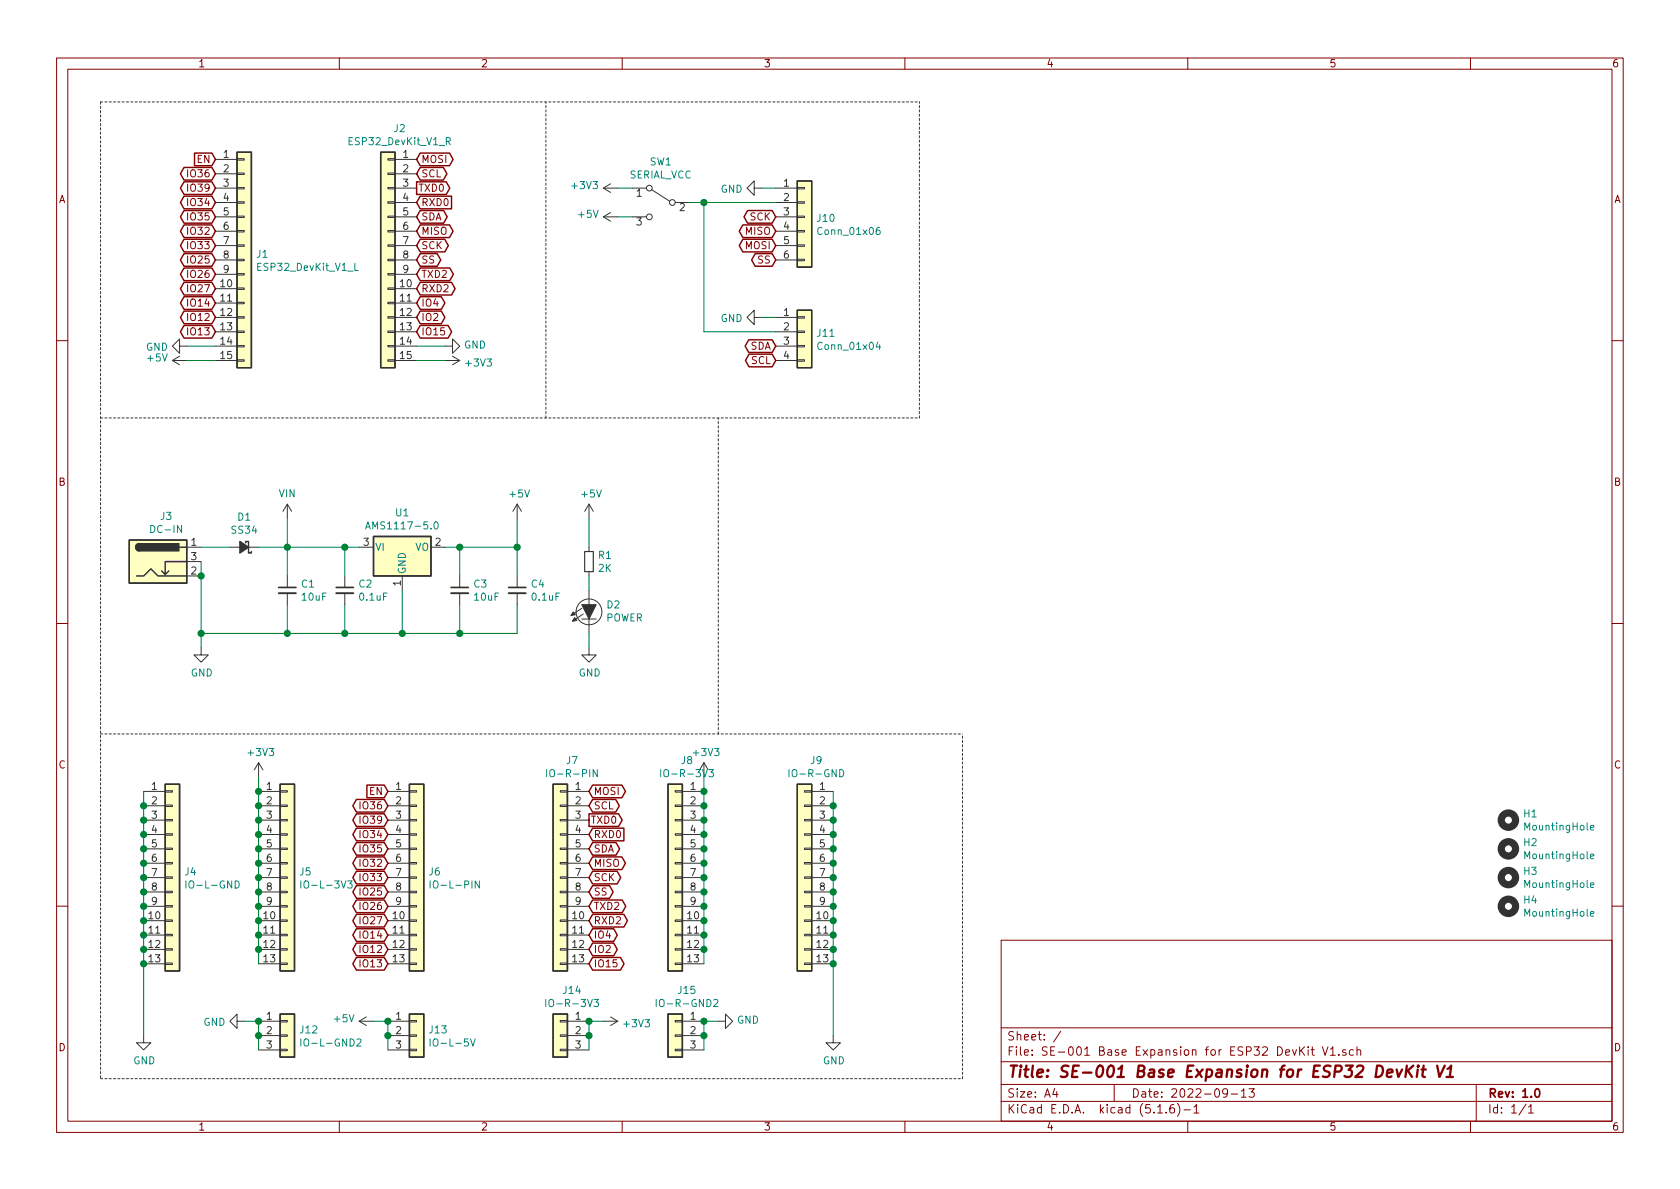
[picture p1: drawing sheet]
<svg xmlns="http://www.w3.org/2000/svg" width="297mm" height="210mm" viewBox="0 0 297 210" stroke-linecap="round" stroke-linejoin="round" font-family="sans-serif">
<g fill="none" stroke="#840000" stroke-width=".18">
<path d="M10 10.3h277v189.9h-277zM12 12.2h273v186.1h-273zM60 10.3v1.9M110 10.3v1.9M160 10.3v1.9M210 10.3v1.9M260 10.3v1.9M10 60.2h2M285 60.2h2M10 110.3h2M285 110.3h2M10 160.2h2"/>
<path d="M177 166.3h108v32h-108zM285 160.2h2M60 198.3v1.9M110 198.3v1.9M160 198.3v1.9M177 194.8h108M177 191.8h108M177 187.8h108M177 181.8h108M186.5 192.5l-.4 1h1M186.8 193v1M187.6 182.3l-1.3 2"/>
<path d="M197 191.8v3M204.7 196.8h.8M206.2 196.7v.1M207.5 195.3a.59 .59 0 0 0-.7 .7v.5l.2 .2 .4 .1 .2-.1 .1-.5-.2-.2-.4-.1-.3 .3M208.2 195.1a1.71 1.71 0 0 1 0 2.3M209.3 196.3h1.2M210 198.3v1.9M211.1 195.8l.4-.5v1.5M211.1 196.8h.9M217 193.2l-.1 .2a.48 .48 0 0 1-.6-.1v-.6a.48 .48 0 0 1 .6-.1l.1 .1a1.19 1.19 0 0 1-.2 1.2l-.5 .1M217.7 193.5h1.1M219.5 193l.4-.5v1.5"/>
<path d="M219.5 194h.8M220.8 192.5h1l-.5 .6 .4 .1v.7l-.2 .1-.7-.1M229.8 185.1v1.5M230 185.7l.7 .9M230.7 185.1l-.9 .9M231.3 185.1v.2M231.3 185.6v1M231.8 185.6h.6M232 185.1v1.3l.4 .2M233.8 185.1l.5 1.5 .5-1.5M235.2 185.5l.5-.4v1.5M235.2 186.6h.9"/>
<path d="M236.7 186.5v.1M237.9 185.7a.37 .37 0 0 0-.5 .1v.2l.5 .2 .1 .1-.2 .3-.4-.1M239.3 185.7l-.4-.1-.3 .3 .1 .6 .2 .1 .4-.1M239.9 185.7h.1a.37 .37 0 0 1 .6 .1v.8M239.9 185.1v1.5M260 198.3v1.9M261 191.8v6.5M269.8 195.2l-1.2 2M270.3 195.8l.4-.5v1.5M270.3 196.8h.8"/>
</g>
<path d="M271.5 192.7l.2-.2a.81 .81 0 0 1 .6 .6 .81 .81 0 0 1-.3 .8l-.1 .1a.79 .79 0 0 1-.4-1.3z" fill="none" stroke="#840000" stroke-width=".3"/>
<path d="M245.2 189.8l1-.2v-.4h-.8l-.2 1 .2 .2 .6-.1M246.9 189.1l.3 1.3 .7-1.3M248.7 188.4l-.2 2M248.9 189.3l.8 1.1M249.9 188.4l-1.3 1.2M250.7 189.1l-.2 1.3M250.7 188.4v.2l.2-.1-.2-.1v.2M251.3 189.1h.8M251.7 188.4l-.2 1.8 .1 .1 .3 .1M254.1 188.4l.4 2 .9-2M255.8 190.4h1.1M255.9 189l.7-.6-.3 2" fill="none" stroke="#840000" stroke-width=".41"/>
<g fill="none" stroke="#323232" stroke-width=".18">
<path d="M38.1 38.3h3.8M38.1 33.3h3.8M38.1 28.2h3.8M38.1 30.7h3.8M38.1 35.8h3.8M41.9 38.2h1.3v.3h-1.3zM41.9 35.7h1.3v.2h-1.3zM41.9 33.1h1.3v.3h-1.3zM41.9 30.6h1.3v.3h-1.3zM41.9 28.1h1.3v.2h-1.3zM68.6 38.2h1.2v.3h-1.2zM68.6 35.7h1.2v.2h-1.2z"/>
<path d="M68.6 33.1h1.2v.3h-1.2zM68.6 30.6h1.2v.3h-1.2zM68.6 28.1h1.2v.2h-1.2zM69.8 38.3h3.9M69.8 33.3h3.9M69.8 28.2h3.9M69.8 30.7h3.9M69.8 35.8h3.9M106.7 38.3l1.2 .8M106.7 38.3h2.5M106.7 33.3l1.2 .7M106.7 33.3h2.5"/>
<path d="M107.9 37.6l-1.2 .7M107.9 32.5l-1.2 .8M111.8 38.3h2.5M111.8 33.3h2.5M115.2 33.5l3.2 2.1M119.4 35.8h2.5M133.3 33.3v-1.3l-1.2 1.3 1.2 1.2v-1.2h1.3M137.2 38.3h3.8M137.2 33.3h3.8M137.2 35.8h3.8M141 35.7h1.2v.2h-1.2zM141 33.1h1.2v.3h-1.2z"/>
<path d="M141 38.2h1.2v.3h-1.2zM38.1 51h3.8M38.1 53.6h3.8M38.1 56.1h3.8M38.1 58.7h3.8M38.1 40.9h3.8M38.1 43.4h3.8M38.1 46h3.8M38.1 48.5h3.8M41.9 50.9h1.3v.3h-1.3zM41.9 53.5h1.3v.2h-1.3zM41.9 56h1.3v.3h-1.3z"/>
<path d="M41.9 58.5h1.3v.3h-1.3zM41.9 48.4h1.3v.2h-1.3zM41.9 43.3h1.3v.3h-1.3zM41.9 40.8h1.3v.2h-1.3zM41.9 45.8h1.3v.3h-1.3zM68.6 50.9h1.2v.3h-1.2zM68.6 53.5h1.2v.2h-1.2zM68.6 56h1.2v.3h-1.2zM68.6 58.5h1.2v.3h-1.2zM68.6 48.4h1.2v.2h-1.2zM68.6 43.3h1.2v.3h-1.2zM68.6 40.8h1.2v.2h-1.2z"/>
<path d="M68.6 45.8h1.2v.3h-1.2zM69.8 51h3.9M69.8 53.6h3.9M69.8 56.1h3.9M69.8 58.7h3.9M69.8 40.9h3.9M69.8 43.4h3.9M69.8 46h3.9M69.8 48.5h3.9M133.3 56.1v-1.2l-1.2 1.2 1.2 1.3v-1.3h1.3M137.2 56.1h3.8M137.2 58.7h3.8"/>
<path d="M137.2 40.9h3.8M137.2 43.4h3.8M137.2 46h3.8M141 56h1.2v.3h-1.2zM141 58.5h1.2v.3h-1.2zM141 43.3h1.2v.3h-1.2zM141 45.8h1.2v.3h-1.2zM141 40.8h1.2v.2h-1.2zM30.5 63.7h2.5M30.5 63.7l1.2 .8M31.7 61.2v-1.3l-1.2 1.3 1.2 1.3v-1.3h1.3M31.7 63l-1.2 .7"/>
<path d="M38.1 61.2h3.8M38.1 63.7h3.8M41.9 61.1h1.3v.2h-1.3zM41.9 63.6h1.3v.3h-1.3zM68.6 61.1h1.2v.2h-1.2zM68.6 63.6h1.2v.3h-1.2zM69.8 61.2h3.9M69.8 63.7h3.9M78.7 61.2h1.3v-1.3l1.3 1.3-1.3 1.3v-1.3M78.7 63.7h2.6M80 63l1.3 .7M81.3 63.7l-1.3 .8"/>
<path d="M137.2 61.2h3.8M137.2 63.7h3.8M141 63.6h1.2v.3h-1.2zM141 61.1h1.2v.2h-1.2zM33 96.8h2.6M33 99.3h2.6M40.6 96.8h5.1M50 90.4l.8-1.3 .8 1.3M50.8 89.1v2.6M63.5 96.8h2.5M76.2 96.8h2.5M91.4 89.1v2.6"/>
<path d="M91.4 89.1l-.7 1.3M91.4 89.1l.8 1.3M104.1 89.1l-.7 1.3M104.1 89.1v2.6M104.1 96.8v.7M104.1 89.1l.8 1.3M33 101.8h2.6M35.6 114.5v1.3h1.2l-1.2 1.3-1.3-1.3h1.3M50.8 101.8v2.1M50.8 104.9v2M61 101.8v2.1M61 104.9v2"/>
<path d="M71.1 101.8v2.6M81.3 101.8v2.1M81.3 104.9v2M91.4 101.8v2.1M91.4 104.9v2M102.9 109.5h2.5M102.9 107.6l-1.9 1.2M103.1 108.6l-1.9 1.2M104.1 114.5v1.3h1.3l-1.3 1.3-1.2-1.3h1.2M104.1 101.1v.7M104.1 104.4v2.5M104.1 109.5v2.5"/>
<path d="M25.4 139.9h3.8M29.2 139.8h1.3v.3h-1.3zM45.7 139.9h3.8M45.7 134.9l-.7 1.2M45.7 134.9v2.5M45.7 134.9l.8 1.2M49.5 139.8h1.3v.3h-1.3zM68.6 139.9h3.8M72.4 139.8h1.3v.3h-1.3zM99.1 139.8h1.2v.3h-1.2zM100.3 139.9h3.8M119.4 139.8h1.2v.3h-1.2z"/>
<path d="M120.6 139.9h3.9M124.5 134.9l-.8 1.2M124.5 134.9v2.5M124.5 134.9l.7 1.2M142.2 139.8h1.3v.3h-1.3zM143.5 139.9h3.8M25.4 142.5h3.8M25.4 145h3.8M25.4 147.6h3.8M25.4 150.1h3.8M25.4 152.6h3.8M25.4 155.2h3.8"/>
<path d="M25.4 157.7h3.8M29.2 157.6h1.3v.3h-1.3zM29.2 152.5h1.3v.3h-1.3zM29.2 150h1.3v.2h-1.3zM29.2 147.4h1.3v.3h-1.3zM29.2 144.9h1.3v.3h-1.3zM29.2 155.1h1.3v.2h-1.3zM29.2 142.4h1.3v.2h-1.3zM45.7 142.5h3.8M45.7 145h3.8M45.7 147.6h3.8M45.7 150.1h3.8"/>
<path d="M45.7 152.6h3.8M45.7 155.2h3.8M45.7 157.7h3.8M49.5 157.6h1.3v.3h-1.3zM49.5 152.5h1.3v.3h-1.3zM49.5 150h1.3v.2h-1.3zM49.5 147.4h1.3v.3h-1.3zM49.5 144.9h1.3v.3h-1.3zM49.5 155.1h1.3v.2h-1.3zM49.5 142.4h1.3v.2h-1.3zM68.6 142.5h3.8M68.6 145h3.8"/>
<path d="M68.6 147.6h3.8M68.6 150.1h3.8M68.6 152.6h3.8M68.6 155.2h3.8M68.6 157.7h3.8M72.4 157.6h1.3v.3h-1.3zM72.4 152.5h1.3v.3h-1.3zM72.4 150h1.3v.2h-1.3zM72.4 147.4h1.3v.3h-1.3zM72.4 144.9h1.3v.3h-1.3zM72.4 155.1h1.3v.2h-1.3zM72.4 142.4h1.3v.2h-1.3z"/>
<path d="M99.1 157.6h1.2v.3h-1.2zM99.1 152.5h1.2v.3h-1.2zM99.1 150h1.2v.2h-1.2zM99.1 147.4h1.2v.3h-1.2zM99.1 144.9h1.2v.3h-1.2zM99.1 155.1h1.2v.2h-1.2zM99.1 142.4h1.2v.2h-1.2zM100.3 142.5h3.8M100.3 145h3.8M100.3 147.6h3.8M100.3 150.1h3.8M100.3 152.6h3.8"/>
<path d="M100.3 155.2h3.8M100.3 157.7h3.8M119.4 157.6h1.2v.3h-1.2zM119.4 152.5h1.2v.3h-1.2zM119.4 150h1.2v.2h-1.2zM119.4 147.4h1.2v.3h-1.2zM119.4 144.9h1.2v.3h-1.2zM119.4 155.1h1.2v.2h-1.2zM119.4 142.4h1.2v.2h-1.2zM120.6 142.5h3.9M120.6 145h3.9M120.6 147.6h3.9"/>
<path d="M120.6 150.1h3.9M120.6 152.6h3.9M120.6 155.2h3.9M120.6 157.7h3.9M142.2 157.6h1.3v.3h-1.3zM142.2 152.5h1.3v.3h-1.3zM142.2 150h1.3v.2h-1.3zM142.2 147.4h1.3v.3h-1.3zM142.2 144.9h1.3v.3h-1.3zM142.2 155.1h1.3v.2h-1.3zM142.2 142.4h1.3v.2h-1.3zM143.5 142.5h3.8"/>
<path d="M143.5 145h3.8M143.5 147.6h3.8M143.5 150.1h3.8M143.5 152.6h3.8M143.5 155.2h3.8M143.5 157.7h3.8M25.4 162.8h3.8M25.4 165.3h3.8M25.4 167.9h3.8M25.4 170.4h3.8M25.4 160.3h3.8M29.2 160.1h1.3v.3h-1.3z"/>
<path d="M29.2 162.7h1.3v.2h-1.3zM29.2 165.2h1.3v.3h-1.3zM29.2 167.8h1.3v.2h-1.3zM29.2 170.3h1.3v.3h-1.3zM45.7 162.8h3.8M45.7 165.3h3.8M45.7 167.9h3.8M45.7 170.4h3.8M45.7 160.3h3.8M49.5 160.1h1.3v.3h-1.3zM49.5 162.7h1.3v.2h-1.3zM49.5 165.2h1.3v.3h-1.3z"/>
<path d="M49.5 167.8h1.3v.2h-1.3zM49.5 170.3h1.3v.3h-1.3zM64.8 179.8l-1.3 .8M68.6 162.8h3.8M68.6 165.3h3.8M68.6 167.9h3.8M68.6 170.4h3.8M68.6 160.3h3.8M72.4 160.1h1.3v.3h-1.3zM72.4 162.7h1.3v.2h-1.3zM72.4 165.2h1.3v.3h-1.3zM72.4 167.8h1.3v.2h-1.3z"/>
<path d="M72.4 170.3h1.3v.3h-1.3zM99.1 160.1h1.2v.3h-1.2zM99.1 162.7h1.2v.2h-1.2zM99.1 165.2h1.2v.3h-1.2zM99.1 167.8h1.2v.2h-1.2zM99.1 170.3h1.2v.3h-1.2zM100.3 162.8h3.8M100.3 165.3h3.8M100.3 167.9h3.8M100.3 170.4h3.8M100.3 160.3h3.8M107.9 179.8l1.3 .8"/>
<path d="M119.4 160.1h1.2v.3h-1.2zM119.4 162.7h1.2v.2h-1.2zM119.4 165.2h1.2v.3h-1.2zM119.4 167.8h1.2v.2h-1.2zM119.4 170.3h1.2v.3h-1.2zM120.6 162.8h3.9M120.6 165.3h3.9M120.6 167.9h3.9M120.6 170.4h3.9M120.6 160.3h3.9M142.2 160.1h1.3v.3h-1.3zM142.2 162.7h1.3v.2h-1.3z"/>
<path d="M142.2 165.2h1.3v.3h-1.3zM142.2 167.8h1.3v.2h-1.3zM142.2 170.3h1.3v.3h-1.3zM143.5 162.8h3.8M143.5 165.3h3.8M143.5 167.9h3.8M143.5 170.4h3.8M143.5 160.3h3.8M25.4 183.1v1.3h1.3l-1.3 1.3-1.3-1.3h1.3M41.9 180.6v-1.3l-1.3 1.3 1.3 1.3v-1.3h1.3M45.7 180.6h3.8M45.7 183.1h3.8"/>
<path d="M45.7 185.7h3.8M49.5 185.5h1.3v.3h-1.3zM49.5 180.5h1.3v.2h-1.3zM49.5 183h1.3v.3h-1.3zM63.5 180.6h2.5M63.5 180.6l1.3 .8M68.6 180.6h3.8M68.6 183.1h3.8M68.6 185.7h3.8M72.4 185.5h1.3v.3h-1.3zM72.4 180.5h1.3v.2h-1.3zM72.4 183h1.3v.3h-1.3z"/>
<path d="M99.1 185.5h1.2v.3h-1.2zM99.1 180.5h1.2v.2h-1.2zM99.1 183h1.2v.3h-1.2zM100.3 180.6h3.8M100.3 183.1h3.8M100.3 185.7h3.8M106.7 180.6h2.5M109.2 180.6l-1.3 .8M119.4 185.5h1.2v.3h-1.2zM119.4 180.5h1.2v.2h-1.2zM119.4 183h1.2v.3h-1.2zM120.6 180.6h3.9"/>
<path d="M120.6 183.1h3.9M120.6 185.7h3.9M127 180.6h1.3v-1.3l1.2 1.3-1.2 1.3v-1.3M147.3 183.1v1.3h1.3l-1.3 1.3-1.3-1.3h1.3"/>
<circle cx="114.8" cy="38.3" r=".51"/>
<circle cx="114.8" cy="33.3" r=".51"/>
<circle cx="118.9" cy="35.8" r=".51"/>
<circle cx="104.1" cy="108.2" r="2.29"/>
</g>
<path d="M49.3 104.9h3M59.4 104.9h3.1M79.8 104.9h3M89.9 104.9h3.1" fill="none" stroke="#323232" stroke-width=".33"/>
<path d="M49.3 103.9h3M59.4 103.9h3.1M79.8 103.9h3M89.9 103.9h3.1" fill="none" stroke="#323232" stroke-width=".3"/>
<g fill="#ffffc2" stroke="#ffffc2" stroke-width=".18">
<path d="M72.4 138.7h2.5v33h-2.5z"/>
<path d="M49.5 138.7h2.6v33h-2.6z"/>
<path d="M29.2 138.7h2.5v33h-2.5z"/>
<path d="M66 94.9h10.2v6.9h-10.2z"/>
<path d="M22.9 95.5h10.1v7.6h-10.1z"/>
<path d="M97.8 138.7h2.5v33h-2.5z"/>
<path d="M118.1 138.7h2.5v33h-2.5z"/>
<path d="M141 138.7h2.5v33h-2.5z"/>
<path d="M67.3 26.9h2.5v38.1h-2.5z"/>
<path d="M141 54.9h2.5v10.1h-2.5z"/>
<path d="M141 32h2.5v15.2h-2.5z"/>
<path d="M41.9 26.9h2.5v38.1h-2.5z"/>
<path d="M97.8 179.3h2.5v7.6h-2.5z"/>
<path d="M118.1 179.3h2.5v7.6h-2.5z"/>
<path d="M49.5 179.3h2.6v7.6h-2.6z"/>
<path d="M72.4 179.3h2.5v7.6h-2.5z"/>
</g>
<g fill="none" stroke="#323232" stroke-width=".25">
<path d="M41.9 26.9h2.5v38.1h-2.5zM67.3 26.9h2.5v38.1h-2.5zM141 32h2.5v15.2h-2.5zM141 54.9h2.5v10.1h-2.5zM22.9 95.5h10.1v7.6h-10.1zM24.6 96.1a.63 .63 0 0 0-.6 .7 .63 .63 0 0 0 .6 .6M31.7 96.8h1.3M33 99.3h-3.8v2.3l-.6-.6M43.4 96v-.2h.5v2h.5v-.3M66 94.9h10.2v6.9h-10.2zM24.1 101.8h1.3l1.3-1.2 1.2 1.2h5.1M29.8 101l-.6 .6"/>
<path d="M29.2 138.7h2.5v33h-2.5zM49.5 138.7h2.6v33h-2.6zM72.4 138.7h2.5v33h-2.5zM97.8 138.7h2.5v33h-2.5zM118.1 138.7h2.5v33h-2.5zM141 138.7h2.5v33h-2.5zM49.5 179.3h2.6v7.6h-2.6zM72.4 179.3h2.5v7.6h-2.5zM97.8 179.3h2.5v7.6h-2.5zM118.1 179.3h2.5v7.6h-2.5z"/>
</g>
<g fill="none" stroke="#008484" stroke-width=".18">
<path d="M78.9 25l.7-.1v-.4l-.2-.2h-.5v1.3M79.2 25l.4 .6M62.7 46.6v1.2h.6M155.5 40.2l-.4 .1a.87 .87 0 0 0 0 1.2l.5-.2v-.5l-.5-.1-.2 .2M155.2 60.5l-.3 .9h.8M155.5 61v.8M64.6 93.5l.4-1.2 .5 1.2M64.8 93.2h.6M76.9 92.4l.1-.1a.67 .67 0 0 1 .5 .6 .67 .67 0 0 1-.5 .6l-.2-.2-.1-.2zM96.6 136.1v1.3M105.6 136.1v1.3l-.7-1.3v1.3M116.8 136.1v1.3"/>
<path d="M125.3 136.1h.8l-.4 .5 .4 .1v.5l-.2 .2-.6-.2M139.5 136.1v1.3M148.5 136.1a.64 .64 0 0 1 .7 .6 .64 .64 0 0 1-.7 .7zM32.9 155.8v1.2M41.6 155.8a.64 .64 0 0 1 .7 .6 .64 .64 0 0 1-.7 .6zM53.2 155.8v1.2M61.5 155.8h.8l-.5 .5 .4 .1v.6h-.6l-.1-.1M76 155.8v1.2M84.8 155.8v1.2l-.8-1.2v1.2M281.2 156.5l.6-.1v-.2l-.4-.1-.2 .2 .1 .6h.5M281.2 151.4l.6-.1v-.2l-.4-.1-.2 .2 .1 .6h.5M281.2 146.3l.6-.1v-.2l-.4-.1-.2 .2 .1 .6h.5"/>
<path d="M96.5 176.7v1.3M105 176.7h.8l-.4 .5 .4 .1v.6l-.2 .1-.6-.1M116 176.7v1.3M126.2 176.9l.5-.2 .2 .2v.2v.2l-.8 .7h.8M281.2 161.6l.6-.1v-.3h-.4l-.2 .2 .1 .6h.5M53.2 183.7v1.3M63.1 183.8l.5-.1 .2 .4v.2l-.8 .7h.8M76 183.7v1.3M83.2 183.7l.4 1.3 .4-1.3"/>
</g>
<g fill="#323232" stroke="#323232" stroke-width=".25">
<path d="M24.2 96.3l.4-.2v1.3a.64 .64 0 0 1-.6-.4 .64 .64 0 0 1 .2-.7z"/>
<path d="M24.6 96.1h7v1.3h-7z"/>
<path d="M42.4 95.8l1.5 1-1.5 1z"/>
</g>
<g fill="none" stroke="#323232" stroke-width="1.3">
<circle cx="266.7" cy="145" r="1.27"/>
<circle cx="266.7" cy="150.1" r="1.27"/>
<circle cx="266.7" cy="155.2" r="1.27"/>
<circle cx="266.7" cy="160.3" r="1.27"/>
</g>
<path d="M103.4 97.5h1.5v3.6h-1.5z" fill="none" stroke="#323232" stroke-width=".2"/>
<g fill="#323232" stroke="#323232" stroke-width=".18">
<path d="M101.6 109.2l.4 .5-.8 .1z"/>
<path d="M102.9 106.9h2.5l-1.3 2.6z"/>
<path d="M101.3 108.2l.4 .5-.7 .1z"/>
</g>
<path d="M17.8 18v172.7M17.8 18h144.8M17.8 73.9h144.8M96.5 73.9v-55.9M162.6 73.9v-55.9M17.8 129.8h152.4M127 129.8v-55.9M17.8 190.7h152.4M170.2 190.7v-60.9" fill="none" stroke="#323232" stroke-width=".18" stroke-dasharray=".4 .4"/>
<g fill="none" stroke="#008432" stroke-width=".18">
<path d="M109.2 33.3h2.6M109.2 38.3h2.6M121.9 35.8h15.3M124.5 35.8v22.9h12.7M134.6 33.3h2.6M134.6 56.1h2.6M33 61.2h5.1M33 63.7h5.1M73.7 61.2h5M73.7 63.7h5M35.6 96.8h5M35.6 99.3v15.2"/>
<path d="M45.7 96.8h17.8M50.8 91.7v10.1M61 96.8v5M78.7 96.8h12.7M81.3 96.8v5M91.4 91.7v10.1M104.1 91.7v5.1M50.8 106.9v5.1M61 106.9v5.1M71.1 104.4v7.6M81.3 106.9v5.1M91.4 106.9v5.1h-55.8"/>
<path d="M104.1 101.8v2.6M104.1 112v2.5M25.4 139.9v43.2M45.7 137.4v33M124.5 137.4v33M147.3 139.9v43.2M43.2 180.6h2.5v5.1M66 180.6h2.6v5.1M106.7 180.6h-2.6v5.1M127 180.6h-2.5v5.1"/>
</g>
<g fill="none" stroke="#840000" stroke-width=".25">
<path d="M32.5 39.8h5l.6 1.1-.6 1.1h-5l-.6-1.1zM32.5 37.2h5l.6 1.1-.6 1.2h-5l-.6-1.2zM32.5 34.7h5l.6 1.1-.6 1.1h-5l-.6-1.1zM32.5 32.2h5l.6 1.1-.6 1.1h-5l-.6-1.1zM32.5 29.6h5l.6 1.1-.6 1.1h-5l-.6-1.1zM34.4 27.1h3.1l.6 1.1-.6 1.1h-3.1zM73.7 32.2h5.2l.6 1.1-.6 1.1h-5.2zM74.3 29.6h4.1l.6 1.1-.6 1.1h-4.1l-.6-1.1zM74.3 27.1h5.2l.6 1.1-.6 1.1h-5.2l-.6-1.1zM74.3 34.7h5.5v2.2h-5.5l-.6-1.1zM74.3 37.2h4.1l.7 1.1-.7 1.2h-4.1l-.6-1.2zM74.3 39.8h5.2l.6 1.1-.6 1.1h-5.2l-.6-1.1z"/>
<path d="M131.3 39.8h5.2l.7 1.1-.7 1.1h-5.2l-.6-1.1zM132.2 37.2h4.3l.7 1.1-.7 1.2h-4.3l-.7-1.2zM32.5 55h5l.6 1.1-.6 1.1h-5l-.6-1.1zM32.5 57.6h5l.6 1.1-.6 1.1h-5l-.6-1.1zM32.5 52.5h5l.6 1.1-.6 1.1h-5l-.6-1.1zM32.5 49.9h5l.6 1.1-.6 1.2h-5l-.6-1.2zM32.5 47.4h5l.6 1.1-.6 1.1h-5l-.6-1.1zM32.5 44.9h5l.6 1.1-.6 1.1h-5l-.6-1.1zM32.5 42.3h5l.6 1.1-.6 1.1h-5l-.6-1.1zM74.3 55h3.7l.7 1.1-.7 1.1h-3.7l-.6-1.1zM74.3 57.6h4.9l.7 1.1-.7 1.1h-4.9l-.6-1.1zM74.3 52.5h3.7l.7 1.1-.7 1.1h-3.7l-.6-1.1z"/>
<path d="M74.3 42.3h4.3l.7 1.1-.7 1.1h-4.3l-.6-1.1zM74.3 44.9h3l.6 1.1-.6 1.1h-3l-.6-1.1zM74.3 47.4h5.2l.7 1.1-.7 1.1h-5.2l-.6-1.1zM74.3 49.9h5.5l.7 1.1-.7 1.2h-5.5l-.6-1.2zM131.3 42.3h5.2l.7 1.1-.7 1.1h-5.2l-.6-1.1zM133.5 44.9h3l.7 1.1-.7 1.1h-3l-.6-1.1zM132.4 60.1h4.1l.7 1.1-.7 1.1h-4.1l-.7-1.1zM132.4 62.6h4.1l.7 1.1-.7 1.2h-4.1l-.6-1.2zM64.9 138.8h3l.7 1.1-.7 1.2h-3zM104.8 138.8h5.2l.6 1.1-.6 1.2h-5.2l-.7-1.2zM63 143.9h4.9l.7 1.1-.7 1.1h-4.9l-.6-1.1zM63 141.4h4.9l.7 1.1-.7 1.1h-4.9l-.6-1.1z"/>
<path d="M63 146.5h4.9l.7 1.1-.7 1.1h-4.9l-.6-1.1zM63 149h4.9l.7 1.1-.7 1.1h-4.9l-.6-1.1zM63 151.5h4.9l.7 1.1-.7 1.2h-4.9l-.6-1.2zM63 154.1h4.9l.7 1.1-.7 1.1h-4.9l-.6-1.1zM63 156.6h4.9l.7 1.1-.7 1.1h-4.9l-.6-1.1zM63 159.2h4.9l.7 1.1-.7 1.1h-4.9l-.6-1.1zM104.1 143.9h5.3l.6 1.1-.6 1.1h-5.3zM104.8 141.4h4.1l.6 1.1-.6 1.1h-4.1l-.7-1.1zM104.8 159.2h5.2l.6 1.1-.6 1.1h-5.2l-.7-1.1zM104.8 156.6h3l.6 1.1-.6 1.1h-3l-.7-1.1zM104.8 154.1h4.3l.7 1.1-.7 1.1h-4.3l-.7-1.1zM104.8 151.5h5.2l.6 1.1-.6 1.2h-5.2l-.7-1.2z"/>
<path d="M104.8 149h4.1l.7 1.1-.7 1.1h-4.1l-.7-1.1zM104.8 146.5h5.5v2.2h-5.5l-.7-1.1zM63 166.8h4.9l.7 1.1-.7 1.1h-4.9l-.6-1.1zM63 161.7h4.9l.7 1.1-.7 1.1h-4.9l-.6-1.1zM63 164.2h4.9l.7 1.1-.7 1.2h-4.9l-.6-1.2zM63 169.3h4.9l.7 1.1-.7 1.1h-4.9l-.6-1.1zM104.8 169.3h4.9l.6 1.1-.6 1.1h-4.9l-.7-1.1zM104.8 166.8h3.7l.6 1.1-.6 1.1h-3.7l-.7-1.1zM104.8 164.2h3.7l.6 1.1-.6 1.2h-3.7l-.7-1.2zM104.8 161.7h5.5l.6 1.1-.6 1.1h-5.5l-.7-1.1z"/>
</g>
<g fill="#008432" stroke="#008432" stroke-width=".25">
<circle cx="45.7" cy="157.7" r=".51"/>
<circle cx="124.5" cy="152.6" r=".51"/>
<circle cx="124.5" cy="167.9" r=".51"/>
<circle cx="50.8" cy="96.8" r=".51"/>
<circle cx="124.5" cy="165.3" r=".51"/>
<circle cx="81.3" cy="112" r=".51"/>
<circle cx="25.4" cy="170.4" r=".51"/>
<circle cx="124.5" cy="162.8" r=".51"/>
<circle cx="25.4" cy="142.5" r=".51"/>
<circle cx="124.5" cy="160.3" r=".51"/>
<circle cx="25.4" cy="145" r=".51"/>
<circle cx="124.5" cy="157.7" r=".51"/>
<circle cx="25.4" cy="147.6" r=".51"/>
<circle cx="124.5" cy="155.2" r=".51"/>
<circle cx="35.6" cy="101.8" r=".51"/>
<circle cx="45.7" cy="183.1" r=".51"/>
<circle cx="35.6" cy="112" r=".51"/>
<circle cx="71.1" cy="112" r=".51"/>
<circle cx="124.5" cy="35.8" r=".51"/>
<circle cx="68.6" cy="183.1" r=".51"/>
<circle cx="91.4" cy="96.8" r=".51"/>
<circle cx="104.1" cy="180.6" r=".51"/>
<circle cx="104.1" cy="183.1" r=".51"/>
<circle cx="68.6" cy="180.6" r=".51"/>
<circle cx="81.3" cy="96.8" r=".51"/>
<circle cx="61" cy="112" r=".51"/>
<circle cx="124.5" cy="180.6" r=".51"/>
<circle cx="124.5" cy="183.1" r=".51"/>
<circle cx="61" cy="96.8" r=".51"/>
<circle cx="50.8" cy="112" r=".51"/>
<circle cx="45.7" cy="180.6" r=".51"/>
<circle cx="45.7" cy="145" r=".51"/>
<circle cx="147.3" cy="152.6" r=".51"/>
<circle cx="147.3" cy="150.1" r=".51"/>
<circle cx="45.7" cy="139.9" r=".51"/>
<circle cx="147.3" cy="147.6" r=".51"/>
<circle cx="45.7" cy="142.5" r=".51"/>
<circle cx="147.3" cy="145" r=".51"/>
<circle cx="147.3" cy="142.5" r=".51"/>
<circle cx="147.3" cy="170.4" r=".51"/>
<circle cx="147.3" cy="155.2" r=".51"/>
<circle cx="45.7" cy="147.6" r=".51"/>
<circle cx="45.7" cy="150.1" r=".51"/>
<circle cx="45.7" cy="167.9" r=".51"/>
<circle cx="45.7" cy="152.6" r=".51"/>
<circle cx="45.7" cy="165.3" r=".51"/>
<circle cx="45.7" cy="162.8" r=".51"/>
<circle cx="45.7" cy="155.2" r=".51"/>
<circle cx="45.7" cy="160.3" r=".51"/>
<circle cx="25.4" cy="160.3" r=".51"/>
<circle cx="124.5" cy="150.1" r=".51"/>
<circle cx="25.4" cy="152.6" r=".51"/>
<circle cx="124.5" cy="147.6" r=".51"/>
<circle cx="25.4" cy="155.2" r=".51"/>
<circle cx="124.5" cy="145" r=".51"/>
<circle cx="25.4" cy="157.7" r=".51"/>
<circle cx="124.5" cy="142.5" r=".51"/>
<circle cx="124.5" cy="139.9" r=".51"/>
<circle cx="25.4" cy="150.1" r=".51"/>
<circle cx="147.3" cy="167.9" r=".51"/>
<circle cx="25.4" cy="162.8" r=".51"/>
<circle cx="147.3" cy="165.3" r=".51"/>
<circle cx="147.3" cy="162.8" r=".51"/>
<circle cx="25.4" cy="165.3" r=".51"/>
<circle cx="147.3" cy="160.3" r=".51"/>
<circle cx="147.3" cy="157.7" r=".51"/>
<circle cx="25.4" cy="167.9" r=".51"/>
</g>
<text font-size="2.8" fill="#840000" x="178" y="190.5">Title: SE-001 Base Expansion for ESP32 DevKit V1</text>
<g font-size="2.1" fill="#840000">
<text x="178" y="184">Sheet: /</text>
<text x="178" y="186.7">File: SE-001 Base Expansion for ESP32 DevKit V1.sch</text>
<text x="178" y="196.9">KiCad E.D.A. kicad (5.1.6)-1</text>
<text x="178" y="194.1">Size: A4</text>
<text x="200" y="194.1">Date: 2022-09-13</text>
<text x="263" y="194.1">Rev: 1.0</text>
<text x="263" y="196.9">Id: 1/1</text>
</g>
<g font-size="1.8" fill="#840000">
<text x="35" y="11.9">1</text>
<text x="85" y="11.9">2</text>
<text x="135" y="11.9">3</text>
<text x="185" y="11.9">4</text>
<text x="235" y="11.9">5</text>
<text x="285" y="11.9">6</text>
<text x="34.8" y="28.8">EN</text>
<text x="74.4" y="28.8">MOSI</text>
<text x="10.4" y="35.9">A</text>
<text x="33.5" y="33.9">IO39</text>
<text x="33.5" y="31.4">IO36</text>
<text x="73.9" y="33.9">TXD0</text>
<text x="74.4" y="31.4">SCL</text>
<text x="285.4" y="35.9">A</text>
<text x="33.5" y="41.5">IO32</text>
<text x="33.5" y="39">IO35</text>
<text x="33.5" y="36.4">IO34</text>
<text x="74.4" y="36.4">RXD0</text>
<text x="74.4" y="39">SDA</text>
<text x="74.4" y="41.5">MISO</text>
<text x="131.9" y="41.5">MISO</text>
<text x="132.6" y="39">SCK</text>
<text x="33.5" y="46.6">IO25</text>
<text x="33.5" y="44.1">IO33</text>
<text x="74.4" y="44.1">SCK</text>
<text x="74.4" y="46.6">SS</text>
<text x="131.9" y="44.1">MOSI</text>
<text x="134" y="46.6">SS</text>
<text x="33.5" y="51.7">IO27</text>
<text x="33.5" y="49.1">IO26</text>
<text x="74.4" y="49.1">TXD2</text>
<text x="74.4" y="51.7">RXD2</text>
<text x="33.5" y="56.8">IO12</text>
<text x="33.5" y="59.3">IO13</text>
<text x="33.5" y="54.2">IO14</text>
<text x="74.4" y="56.8">IO2</text>
<text x="74.4" y="59.3">IO15</text>
<text x="74.4" y="54.2">IO4</text>
<text x="132.6" y="61.8">SDA</text>
<text x="132.8" y="64.4">SCL</text>
<text x="10.4" y="85.9">B</text>
<text x="285.4" y="85.9">B</text>
<text x="10.4" y="135.9">C</text>
<text x="285.4" y="135.9">C</text>
<text x="64" y="143.1">IO36</text>
<text x="65.3" y="140.6">EN</text>
<text x="104.9" y="143.1">SCL</text>
<text x="104.9" y="140.6">MOSI</text>
<text x="64" y="145.7">IO39</text>
<text x="64" y="148.2">IO34</text>
<text x="104.4" y="145.7">TXD0</text>
<text x="104.9" y="148.2">RXD0</text>
<text x="64" y="150.7">IO35</text>
<text x="64" y="153.3">IO32</text>
<text x="64" y="155.8">IO33</text>
<text x="104.9" y="155.8">SCK</text>
<text x="104.9" y="153.3">MISO</text>
<text x="104.9" y="150.7">SDA</text>
<text x="64" y="158.4">IO25</text>
<text x="64" y="160.9">IO26</text>
<text x="104.9" y="160.9">TXD2</text>
<text x="104.9" y="158.4">SS</text>
<text x="64" y="163.4">IO27</text>
<text x="64" y="166">IO14</text>
<text x="104.9" y="166">IO4</text>
<text x="104.9" y="163.4">RXD2</text>
<text x="64" y="168.5">IO12</text>
<text x="64" y="171.1">IO13</text>
<text x="104.9" y="171.1">IO15</text>
<text x="104.9" y="168.5">IO2</text>
<text x="10.4" y="185.9">D</text>
<text x="285.4" y="185.9">D</text>
<text x="35" y="199.9">1</text>
<text x="85" y="199.9">2</text>
<text x="135" y="199.9">3</text>
<text x="185" y="199.9">4</text>
<text x="235" y="199.9">5</text>
<text x="285" y="199.9">6</text>
</g>
<g font-size="1.8" fill="#008484">
<text x="69.7" y="23.4">J2</text>
<text x="61.9" y="25.7">ESP32_DevKit_V1_R</text>
<text x="114.9" y="29.3">SW1</text>
<text x="101.3" y="33.4">+3V3</text>
<text x="111.2" y="31.6">SERIAL_VCC</text>
<text x="127.4" y="34.1">GND</text>
<text x="102.4" y="38.5">+5V</text>
<text x="144.6" y="39.2">J10</text>
<text x="144.9" y="41.5">Conn_01x06</text>
<text x="45.4" y="45.6">J1</text>
<text x="45.7" y="47.9">ESP32_DevKit_V1_L</text>
<text x="127.4" y="56.9">GND</text>
<text x="144.6" y="59.6">J11</text>
<text x="25.8" y="62">GND</text>
<text x="26.2" y="63.9">+5V</text>
<text x="82" y="61.6">GND</text>
<text x="82.5" y="64.8">+3V3</text>
<text x="144.9" y="61.9">Conn_01x04</text>
<text x="49.3" y="87.9">VIN</text>
<text x="90.2" y="88">+5V</text>
<text x="102.9" y="88">+5V</text>
<text x="26.9" y="94.3">DC-IN</text>
<text x="28.4" y="91.9">J3</text>
<text x="41" y="94.4">SS34</text>
<text x="42.1" y="92.1">D1</text>
<text x="65.7" y="93.6">AMS1117-5.0</text>
<text x="70" y="91.3">U1</text>
<text x="66.3" y="97.4">VI</text>
<text x="71.8" y="101.6" transform="rotate(-90 71.8 101.6)">GND</text>
<text x="73.4" y="97.4">VO</text>
<text x="105.8" y="98.8">R1</text>
<text x="105.8" y="101.1">2K</text>
<text x="53.3" y="103.9">C1</text>
<text x="53.5" y="106.2">10uF</text>
<text x="63.5" y="103.9">C2</text>
<text x="63.7" y="106.2">0.1uF</text>
<text x="83.8" y="103.9">C3</text>
<text x="83.9" y="106.2">10uF</text>
<text x="94" y="103.9">C4</text>
<text x="94.2" y="106.2">0.1uF</text>
<text x="107.3" y="107.6">D2</text>
<text x="107.1" y="109.9">POWER</text>
<text x="33.7" y="119.6">GND</text>
<text x="102.3" y="119.6">GND</text>
<text x="44" y="133.7">+3V3</text>
<text x="97.5" y="137.4">IO-R-PIN</text>
<text x="100.2" y="135.1">J7</text>
<text x="117.7" y="137.4">IO-R-3V3</text>
<text x="120.5" y="135.1">J8</text>
<text x="122.8" y="133.7">+3V3</text>
<text x="140.2" y="137.4">IO-R-GND</text>
<text x="143.4" y="135.1">J9</text>
<text x="269.5" y="149.6">H2</text>
<text x="269.5" y="144.5">H1</text>
<text x="269.8" y="146.9">MountingHole</text>
<text x="32.7" y="154.8">J4</text>
<text x="53" y="154.8">J5</text>
<text x="75.9" y="154.8">J6</text>
<text x="269.5" y="154.7">H3</text>
<text x="269.8" y="151.9">MountingHole</text>
<text x="33.6" y="157.1">IO-L-GND</text>
<text x="54.1" y="157.1">IO-L-3V3</text>
<text x="76.9" y="157.1">IO-L-PIN</text>
<text x="269.5" y="159.8">H4</text>
<text x="269.8" y="157">MountingHole</text>
<text x="269.8" y="162.1">MountingHole</text>
<text x="97.4" y="178.1">IO-R-3V3</text>
<text x="99.6" y="175.8">J14</text>
<text x="116.8" y="178.1">IO-R-GND2</text>
<text x="120" y="175.8">J15</text>
<text x="36" y="181.4">GND</text>
<text x="53.1" y="182.7">J12</text>
<text x="54" y="185.1">IO-L-GND2</text>
<text x="59.2" y="180.8">+5V</text>
<text x="76" y="182.7">J13</text>
<text x="76.8" y="185.1">IO-L-5V</text>
<text x="110.5" y="181.7">+3V3</text>
<text x="130.3" y="181">GND</text>
<text x="23.6" y="188.2">GND</text>
<text x="145.5" y="188.2">GND</text>
</g>
<g font-size="1.8" fill="#323232">
<text x="39.5" y="27.9">1</text>
<text x="71.3" y="27.9">1</text>
<text x="39.5" y="30.5">2</text>
<text x="39.5" y="33">3</text>
<text x="39.5" y="35.6">4</text>
<text x="71.3" y="30.5">2</text>
<text x="71.3" y="33">3</text>
<text x="71.3" y="35.6">4</text>
<text x="112.5" y="34.8">1</text>
<text x="138.6" y="33">1</text>
<text x="138.6" y="35.6">2</text>
<text x="39.5" y="38.1">5</text>
<text x="39.5" y="40.6">6</text>
<text x="71.3" y="38.1">5</text>
<text x="71.3" y="40.6">6</text>
<text x="112.5" y="39.9">3</text>
<text x="120.2" y="37.3">2</text>
<text x="138.6" y="38.1">3</text>
<text x="138.6" y="40.6">4</text>
<text x="39.5" y="43.2">7</text>
<text x="39.5" y="45.7">8</text>
<text x="71.3" y="43.2">7</text>
<text x="71.3" y="45.7">8</text>
<text x="138.6" y="43.2">5</text>
<text x="138.6" y="45.7">6</text>
<text x="39" y="50.8">10</text>
<text x="39" y="53.3">11</text>
<text x="39.5" y="48.3">9</text>
<text x="70.8" y="50.8">10</text>
<text x="70.8" y="53.3">11</text>
<text x="71.3" y="48.3">9</text>
<text x="39" y="55.9">12</text>
<text x="39" y="58.4">13</text>
<text x="70.8" y="55.9">12</text>
<text x="70.8" y="58.4">13</text>
<text x="138.6" y="55.9">1</text>
<text x="138.6" y="58.4">2</text>
<text x="39" y="61">14</text>
<text x="39" y="63.5">15</text>
<text x="70.8" y="61">14</text>
<text x="70.8" y="63.5">15</text>
<text x="138.6" y="61">3</text>
<text x="138.6" y="63.5">4</text>
<text x="33.8" y="96.5">1</text>
<text x="33.8" y="101.6">2</text>
<text x="33.8" y="99.1">3</text>
<text x="64.3" y="96.5">3</text>
<text x="77" y="96.5">2</text>
<text x="70.9" y="103.6" transform="rotate(-90 70.9 103.6)">1</text>
<text x="26.8" y="139.7">1</text>
<text x="26.8" y="142.2">2</text>
<text x="47.1" y="139.7">1</text>
<text x="47.1" y="142.2">2</text>
<text x="70" y="139.7">1</text>
<text x="70" y="142.2">2</text>
<text x="101.8" y="139.7">1</text>
<text x="101.8" y="142.2">2</text>
<text x="122.1" y="139.7">1</text>
<text x="122.1" y="142.2">2</text>
<text x="144.9" y="139.7">1</text>
<text x="144.9" y="142.2">2</text>
<text x="26.8" y="144.8">3</text>
<text x="26.8" y="147.3">4</text>
<text x="26.8" y="149.9">5</text>
<text x="47.1" y="144.8">3</text>
<text x="47.1" y="147.3">4</text>
<text x="47.1" y="149.9">5</text>
<text x="70" y="144.8">3</text>
<text x="70" y="147.3">4</text>
<text x="70" y="149.9">5</text>
<text x="101.8" y="144.8">3</text>
<text x="101.8" y="147.3">4</text>
<text x="101.8" y="149.9">5</text>
<text x="122.1" y="144.8">3</text>
<text x="122.1" y="147.3">4</text>
<text x="122.1" y="149.9">5</text>
<text x="144.9" y="144.8">3</text>
<text x="144.9" y="147.3">4</text>
<text x="144.9" y="149.9">5</text>
<text x="26.8" y="152.4">6</text>
<text x="26.8" y="154.9">7</text>
<text x="47.1" y="152.4">6</text>
<text x="47.1" y="154.9">7</text>
<text x="70" y="152.4">6</text>
<text x="70" y="154.9">7</text>
<text x="101.8" y="152.4">6</text>
<text x="101.8" y="154.9">7</text>
<text x="122.1" y="152.4">6</text>
<text x="122.1" y="154.9">7</text>
<text x="144.9" y="152.4">6</text>
<text x="144.9" y="154.9">7</text>
<text x="26.8" y="157.5">8</text>
<text x="26.8" y="160">9</text>
<text x="47.1" y="157.5">8</text>
<text x="47.1" y="160">9</text>
<text x="70" y="157.5">8</text>
<text x="70" y="160">9</text>
<text x="101.8" y="157.5">8</text>
<text x="101.8" y="160">9</text>
<text x="122.1" y="157.5">8</text>
<text x="122.1" y="160">9</text>
<text x="144.9" y="157.5">8</text>
<text x="144.9" y="160">9</text>
<text x="26.3" y="162.6">10</text>
<text x="26.3" y="165.1">11</text>
<text x="26.3" y="167.6">12</text>
<text x="46.7" y="162.6">10</text>
<text x="46.7" y="165.1">11</text>
<text x="46.7" y="167.6">12</text>
<text x="69.5" y="162.6">10</text>
<text x="69.5" y="165.1">11</text>
<text x="69.5" y="167.6">12</text>
<text x="101.3" y="162.6">10</text>
<text x="101.3" y="165.1">11</text>
<text x="101.3" y="167.6">12</text>
<text x="121.6" y="162.6">10</text>
<text x="121.6" y="165.1">11</text>
<text x="121.6" y="167.6">12</text>
<text x="144.4" y="162.6">10</text>
<text x="144.4" y="165.1">11</text>
<text x="144.4" y="167.6">12</text>
<text x="26.3" y="170.2">13</text>
<text x="46.7" y="170.2">13</text>
<text x="69.5" y="170.2">13</text>
<text x="101.3" y="170.2">13</text>
<text x="121.6" y="170.2">13</text>
<text x="144.4" y="170.2">13</text>
<text x="47.1" y="180.3">1</text>
<text x="47.1" y="182.9">2</text>
<text x="47.1" y="185.4">3</text>
<text x="70" y="180.3">1</text>
<text x="70" y="182.9">2</text>
<text x="70" y="185.4">3</text>
<text x="101.8" y="180.3">1</text>
<text x="101.8" y="182.9">2</text>
<text x="101.8" y="185.4">3</text>
<text x="122.1" y="180.3">1</text>
<text x="122.1" y="182.9">2</text>
<text x="122.1" y="185.4">3</text>
</g>
</svg>
